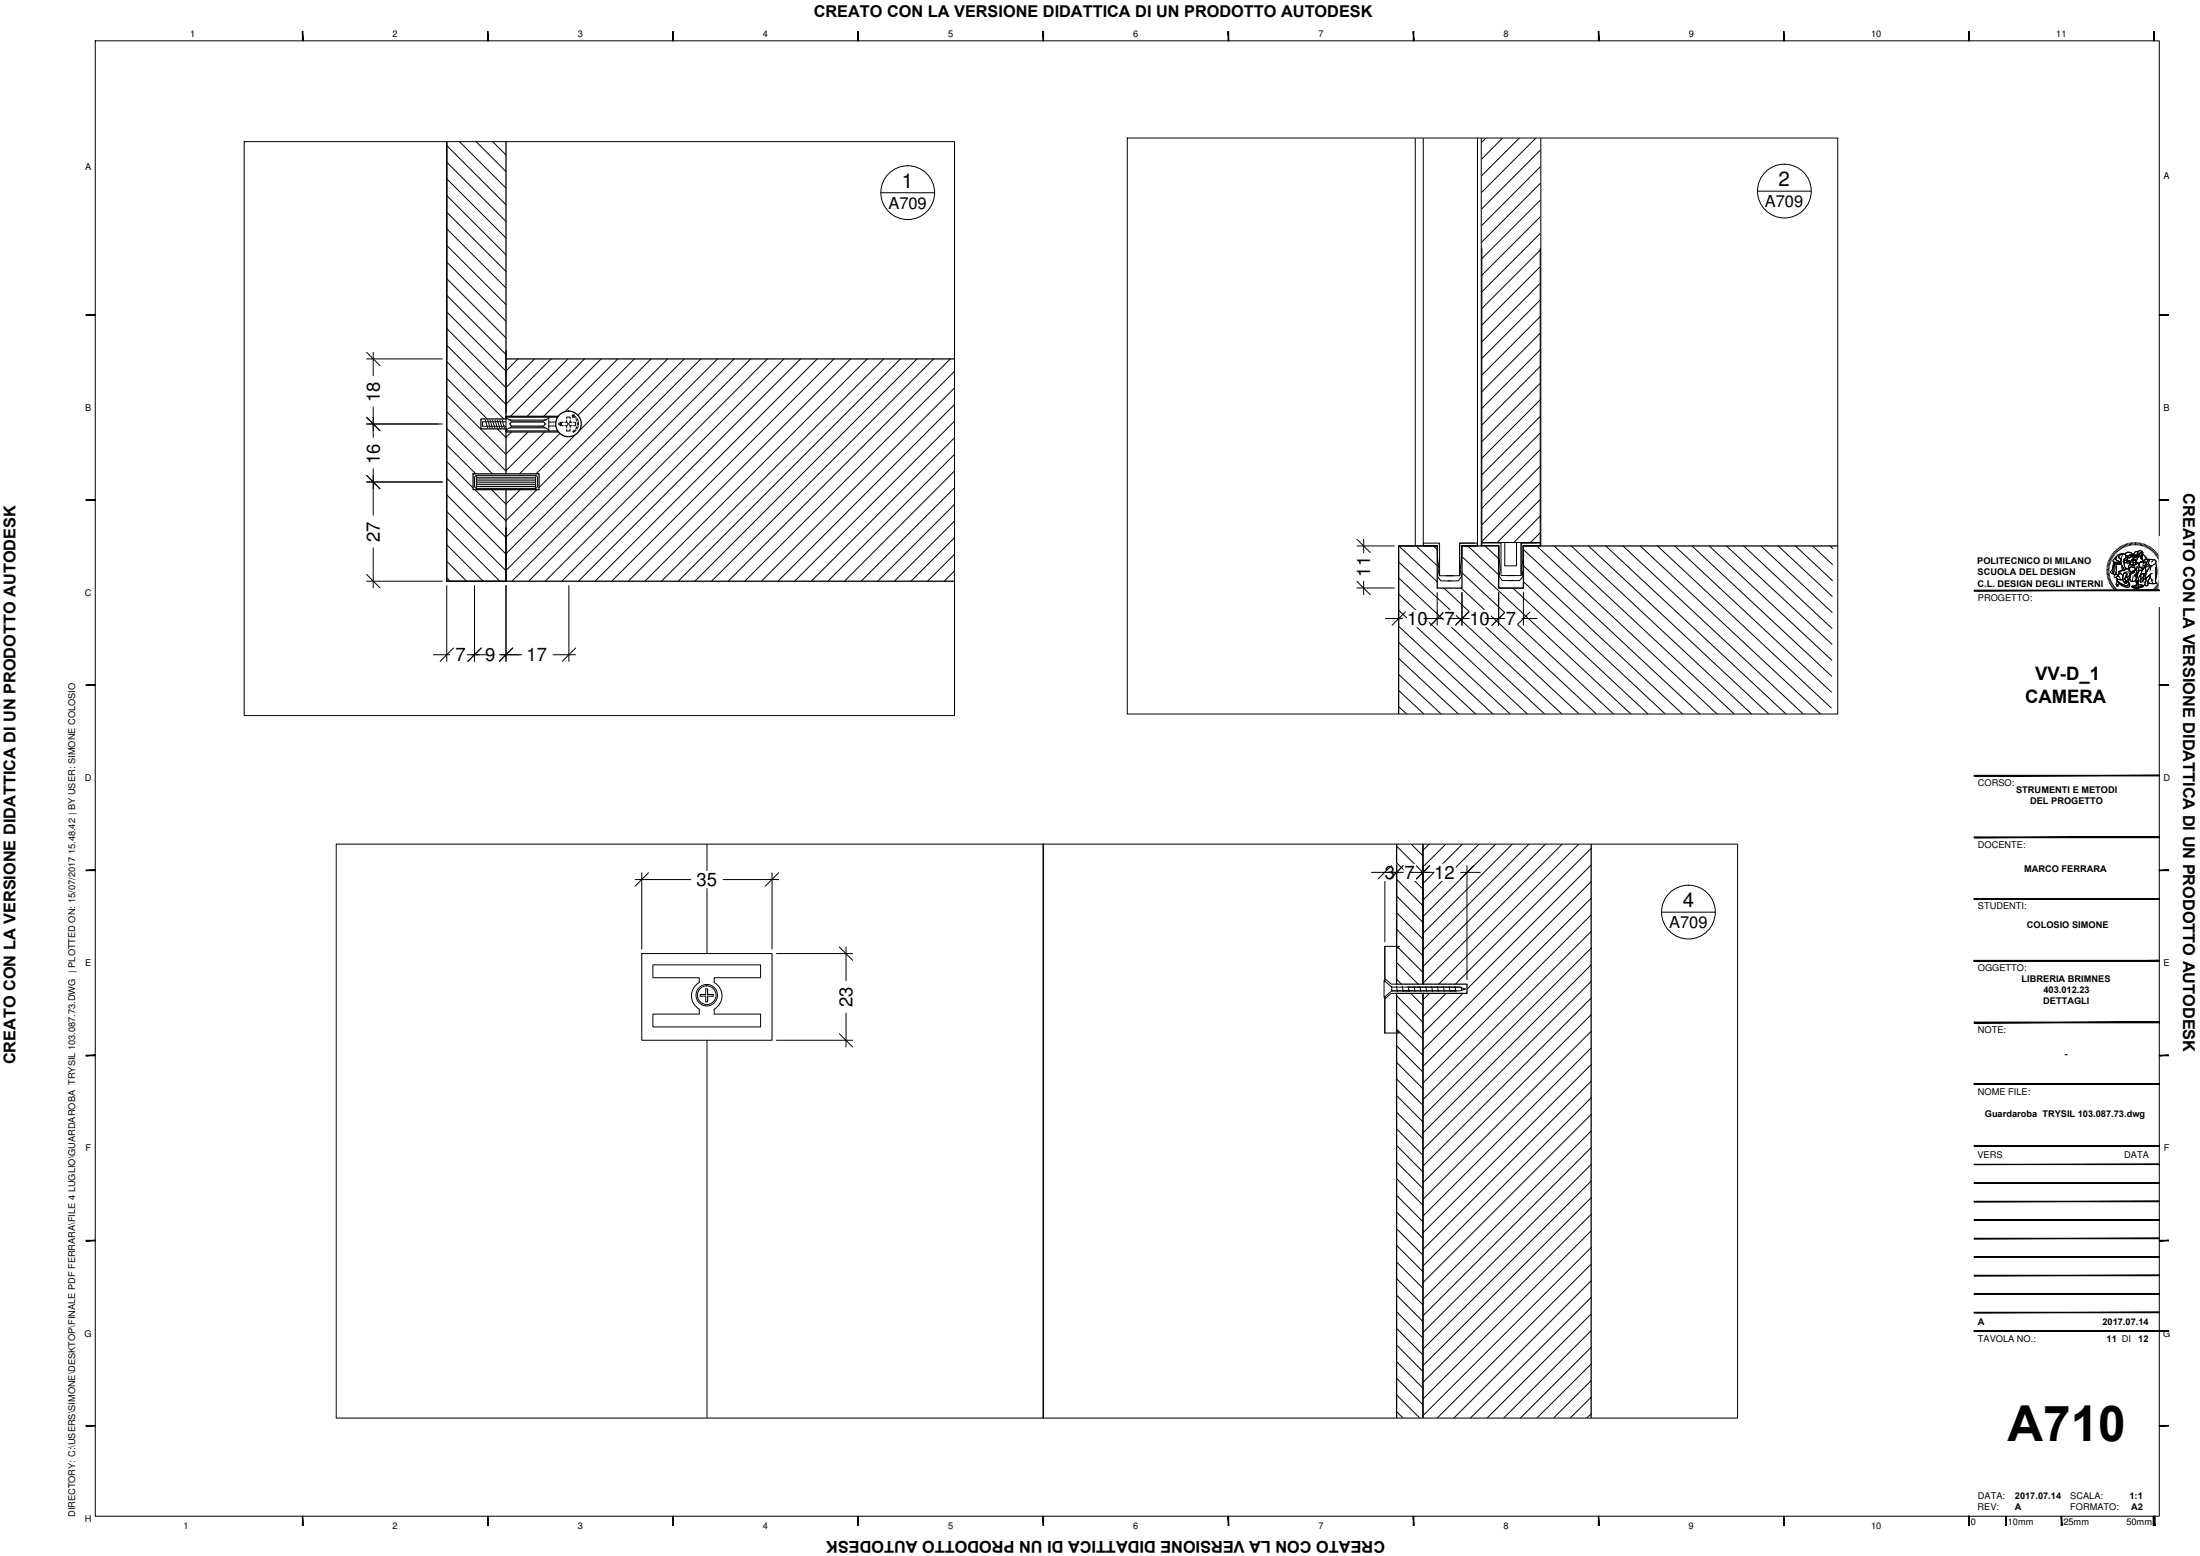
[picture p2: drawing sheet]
<svg xmlns="http://www.w3.org/2000/svg" width="594mm" height="420mm" viewBox="0 0 594 420" stroke-linecap="round" stroke-linejoin="round" font-family="sans-serif">
<g fill="none" stroke="#000" stroke-width=".27">
<path d="M25.7 11h557.4v398.4h-557.4zM81.6 8.5h.2v2.5zM81.6 8.5l.2 2.5h-.2zM131.6 8.5h.2v2.5zM131.6 8.5l.2 2.5h-.2zM181.6 8.5h.2v2.5zM181.6 8.5l.2 2.5h-.2zM231.6 8.5h.2v2.5zM231.6 8.5l.2 2.5h-.2zM281.6 8.5h.2v2.5zM281.6 8.5l.2 2.5h-.2zM331.6 8.5h.2v2.5z"/>
<path d="M331.6 8.5l.2 2.5h-.2zM381.6 8.5h.2v2.5zM381.6 8.5l.2 2.5h-.2zM431.6 8.5h.2v2.5zM431.6 8.5l.2 2.5h-.2zM481.6 8.5h.2v2.5zM481.6 8.5l.2 2.5h-.2zM531.6 8.5h.2v2.5zM531.6 8.5l.2 2.5h-.2zM581.6 8.5h.2v2.5zM581.6 8.5l.2 2.5h-.2zM120.6 38.3v118.6"/>
<path d="M120.6 39.3l16 16M124.1 38.3l12.5 12.5M128.6 38.3l8 8M133.1 38.3l3.5 3.5M382.2 37.3v110.1h5.9h-3.8v-110.1M399 37.3v110.1h-4.2M400 37.3v110.1M401.2 37.3l-1 1.1M405.7 37.3l-5.5 5.6M410.2 37.3l-10 10.1M414.7 37.3l-14.5 14.6M416.1 37.3v110.1h-4.7v11.4h-6.7v-11.4"/>
<path d="M120.6 57.3l16 16M120.6 52.8l16 16M120.6 48.3l16 16M120.6 43.8l16 16M415.9 40.6l-15.7 15.8M415.9 45.1l-15.7 15.7M415.9 49.5l-15.7 15.8M415.9 54.1l-15.7 15.7M415.9 58.6l-15.7 15.7M120.6 79.7l16 16M120.6 75.2l16 16M120.6 70.8l16 16"/>
<path d="M120.6 66.3l16 16M120.6 61.8l16 16M400.2 67.1v79.4h7.5M415.9 67.1v79.4h-7.6M415.9 63l-15.7 15.8M415.9 67.5l-15.7 15.8M415.9 72l-15.7 15.8M415.9 76.5l-15.7 15.8M23.2 85.1l2.5-.2v.2zM23.2 84.9h2.5l-2.5 .2zM120.6 97.7l15.4 15.4M120.6 93.2l16 16 12.2-12.3"/>
<path d="M120.6 88.7l16 16M120.6 84.2l16 16M139.9 96.9l-3.3 3.3M144.3 96.9l-7.7 7.8M153.4 96.9l-15.5 15.5M157.8 96.9l-15.4 15.5M162.3 96.9l-15.5 15.5M166.8 96.9l-14.2 14.3M171.3 96.9l-15.3 15.3M175.8 96.9l-19.4 19.4M180.3 96.9l-34.7 34.7M184.8 96.9l-48.2 48.1"/>
<path d="M189.3 96.9l-52.7 52.6M193.7 96.9l-57.1 57.2M198.2 96.9l-60 60M202.7 96.9l-60 60M207.2 96.9l-60 60M211.7 96.9l-60 60M216.2 96.9l-60 60M220.7 96.9l-60 60M225.2 96.9l-60 60M229.7 96.9l-60 60M234.2 96.9l-60.1 60M238.7 96.9l-60.1 60"/>
<path d="M243.1 96.9l-60 60M247.6 96.9l-60 60M252.1 96.9l-60 60M256.6 96.9l-60 60M415.9 81l-15.7 15.8M415.9 85.5l-15.7 15.8M415.9 90l-15.7 15.8M415.9 94.5l-15.7 15.8M415.9 98.9l-15.7 15.8M583.1 85.1l2.5-.2v.2zM583.1 84.9h2.5l-2.5 .2zM120.6 115.7l12.4 12.2"/>
<path d="M120.6 111.2l16 16M120.6 106.7l16 16M120.6 102.2l11 10.9M131 113.4l.7 2.1M131.7 113.4l.6 2.1M132.4 113.4l.6 2.1M133 113.4l.6 2.1M133.7 113.4l.6 2.1M134.3 115.8l2.3 2.4 1.5-1.6M134.3 113.4l.6 2.1M135 113.4l.6 2.1M135.6 113.4l.6 2.1"/>
<path d="M136.6 113.1v3.2h14M136.6 113.9h-6.3v1.2h6.3M136.6 112.7h14M136.7 112.6l.4 .6 .6 .2M137.7 114.5h.1M137.7 114.5l.1 .2 .4 .3M137.7 113.4h.1M137.7 113.4h9.4M137.8 113.4l.4 .3M138.2 114l8.4-.1 .5 .3 .1 .3M138.2 115h8.4M138.2 113.7h8.4"/>
<path d="M138.2 115.3h8.4M138.2 113.9l-.4 .3-.1 .3M138.2 115.2l-.4 .3M142.6 116.6l-6 6M146.6 115.2l.5 .3M147.1 116.6l-10.5 10.5M147.1 113.4l-.5 .3M147.1 115.5l-9.4 .1-.6 .2-.4 .5M147.1 114.5h.1M147.1 113.4h.1M147.1 113.5l.7-.3 .4-.5v3.6l-.4-.5-.7-.3M147.2 114.5l-.3 .4-.3 .1"/>
<path d="M148.2 115h1.9M148.2 114h1.9M150.8 114.5l.6-.5v1zM151.2 117l-10.9 10.9M152.1 114h-.5v1h.5M152.5 114h.5M152.5 115h.5M153 115.9v.5h1v-.5M153 113.1v-.5h1v.5M153 113.5v.5M153 115v.5M153 114l.4 .4"/>
<path d="M153.4 114.6l-.4 .4M153.6 114.6l.4 .4M154 113.5v.5M154 115v.5M154 114h.5M154 115h.5M154 114l-.4 .4M154.5 112.1l.6-.1-.4 .7zM154.8 112.5l.4 .3M154.9 114h.5v1h-.5M155 112.2l.6 .5M155.2 116.1l-.5 .4 .2 .2"/>
<path d="M155.3 117.4l-10.5 10.5M155.5 113.1l.3 .7M155.6 116.1l-.7 .6M155.8 115.2l-.4 .7M155.8 113l.4 .7M155.9 114.1v.8M156.1 115.2l-.3 .6M156.2 114.1v.7M257.7 100.3l-56.6 56.6M257.7 104.8l-52.1 52.1M257.7 109.3l-47.6 47.6M257.7 113.8l-43.1 43.1"/>
<path d="M257.7 118.3l-38.6 38.6M415.9 103.5l-15.7 15.7M415.9 108l-15.7 15.7M415.9 112.5l-15.7 15.7M415.9 116.9l-15.7 15.8M23.2 135.1l2.5-.2v.2zM23.2 134.9h2.5l-2.5 .2zM120.6 138.1l16 16M120.6 133.6l16 16M120.6 129.1l16 16M120.6 124.6l7.1 7.2M120.6 120.2l7.9 7.7"/>
<path d="M128.3 132.2l8.3 8.4M128.6 128.4v3.5M128.6 128.9h16M128.6 129.3h16M128.6 129.9h16M128.6 130.4h16M128.6 130.9h16M128.6 131.4h16M132.7 132.2l3.9 4M140.5 132.2l-3.9 3.9M144.6 128.4l.5 .5v2.5l-.5 .5M144.6 128.4h-16l-.5 .5v2.5l.5 .5h16"/>
<path d="M144.6 128.4v3.5M145 132.2l-8.4 8.4M257.7 122.7l-34.2 34.2M257.7 127.2l-29.7 29.7M257.7 131.8l-25.2 25.1M257.7 136.2l-20.7 20.7M415.9 121.4l-15.7 15.8M415.9 125.9l-15.7 15.8M415.9 130.4l-15.7 15.8M415.9 134.9l-11.6 11.6M415.9 139.4l-7.1 7.1M583.1 135.1l2.5-.2v.2z"/>
<path d="M583.1 134.9h2.5l-2.5 .2zM120.6 156.1l.9 .8M120.6 151.6l5.4 5.3M120.6 147.1l9.9 9.8M120.6 142.6l14.4 14.3M136.6 142.5v14.4M257.7 140.7l-16.2 16.2M257.7 145.2l-11.7 11.7M257.7 149.7l-7.2 7.2M257.7 154.2l-2.7 2.7M377.7 156.1l39.4 36.7M377.7 151.7l44 41.1"/>
<path d="M377.7 147.4l10.4 9.7M382.4 147.4l5.7 5.4M387 147.4l1.1 1M389.9 158.8l36.5 34M392.5 155.5h-3.8v-8.8h-4.3v.7h3.8v3.2l.4 3.2-.4 1.9 .9 1.2h2.7M394.6 158.8l36.4 34M394.7 150.6v-3.2h4.2v-.7h-4.7v8.8M394.8 154.7l40.9 38.1M394.8 150.3l45.5 42.5M396.4 147.4l8.3 7.8M398.2 146.7h-4v8.8h-3.8M398.2 147.4h-3.5v3.2l-.4 3.2 .4 1.9-.9 1.2h-2.7"/>
<path d="M401 147.4l3.7 3.4M406.3 146.5h3.2v6.3h-3.2zM408.5 158.8l36.5 34M409.1 155.4h-3.8v-8.8h-5.1v.7h4.6v3.2l.4 3.2-.4 1.9 .9 1.2h2.7M411.3 150.5v-3.2h4.6v-.7h-5.2v8.8M411.4 157.1l38.3 35.7M411.4 152.8l42.9 40M411.4 148.4l47.6 44.4M414.8 146.6h-4.1v8.8h-3.7M414.8 147.3h-3.5v3.2l-.4 3.2 .4 1.9-1 1.2h-2.6M415 147.4l48.6 45.4M415.9 143.9l-2.6 2.6"/>
<path d="M419.6 147.4l48.7 45.4M424.3 147.4l48.6 45.4M429 147.4l48.6 45.4M433.6 147.4l48.6 45.4M438.3 147.4l48.6 45.4M442.9 147.4l48.7 45.4M447.6 147.4l46.9 43.8M452.2 147.4l42.4 39.5M456.9 147.4l37.7 35.2M461.5 147.4l33.2 30.9M466.2 147.4l28.5 26.6M470.9 147.4l23.8 22.3"/>
<path d="M475.5 147.4l19.2 18M480.2 147.4l14.6 13.7M484.8 147.4l10 9.4M489.5 147.4l5.4 5.1M494.1 147.4l.8 .7M568.9 153.8h.6M568.9 154.1h.6M568.9 153.4l.7 .1M568.9 153l.7 .1M569 152.7l.7 .1M569.1 152.3l.7 .2M569.2 152l.6 .2"/>
<path d="M569.3 151.7l.6 .2M569.4 151.3l.6 .3M569.5 151l.7 .3M569.5 154.4l-.6 .1M569.6 154.8h-.7M569.6 155.1l-.7 .1M569.7 155.4l-.7 .1M569.7 150.7l.6 .3M569.8 155.7l-.7 .2M569.8 156.1l-.6 .1M569.9 150.3l.6 .4M569.9 156.4l-.7 .2"/>
<path d="M570 156.6l-.6 .3M570 150l.6 .4M570.1 156.9l-.6 .3M570.3 149.7l.5 .4M570.3 157.2l-.6 .4M570.4 157.5l-.6 .4M570.5 149.5l.5 .4M570.6 157.8l-.6 .4M570.7 149.2l.5 .4M570.8 151.7l1.3 .3 .6-.3 .1 .6-1.9-.1zM570.8 151.7v.5M570.8 158.1l-.6 .4"/>
<path d="M570.9 152.2l-.4 2.1-.3 .5 .4 .2M570.9 148.9l.5 .5M571 158.3l-.6 .5M571 150.8l.4-.3v.3a1.57 1.57 0 0 0 1.2 .9l-.5 .3-1.3-.3-.2-.3zM571.2 152.3h.5l-.3 .7v2a.53 .53 0 0 1-.8-.3l.2-.7a1.87 1.87 0 0 1 .4-1.7zM571.2 152.3h-.1a1.58 1.58 0 0 0-.2 1.6l-.3 1.1 .7 .1M571.2 148.7l.5 .5M571.2 158.6l-.6 .5M571.4 150.5h-.1a1.03 1.03 0 0 0-.5 1.2l1.3 .3 .6-.3M571.4 158.8l-.5 .5M571.4 155.9a1.2 1.2 0 0 0 1.8 .5M571.4 148.4l.5 .5"/>
<path d="M571.5 150.2l.5-.5 1.4-.1-.8 .1-.5 .6 .1 .3 .6 .3-.1 .8-.4-.1a.86 .86 0 0 1-.9-1.1zM571.6 156.2l.7 .3 .9-.1 .4 1 .3-.2 .1 .3-.1-.5 .4 .4-.2-.5 .4 .3-.2-.3a.65 .65 0 0 1-.5-.5 .65 .65 0 0 1 .2-.7l.4 .1 .2 .7a.94 .94 0 0 1 .1 1.4 .94 .94 0 0 1-1.4 0l-1.6-1zM571.6 156.2l.1 .7-.3 1 .3 .4 .3-.2-.2-.1 .1-.2 .6-.1a2.55 2.55 0 0 0 2.4 .8l.2-.3-.2-.7M571.6 159.1l-.5 .5M571.7 152.3h1.1l.6 1.2-.1 .4-1.1 .5 .1 .5a.46 .46 0 0 1-.5 .3 .46 .46 0 0 1-.4-.5v-1.7zM571.7 152.4l-.3 .6 .1 2.1M571.7 148.2l.4 .5M571.7 156.9l1.6 1a1.01 1.01 0 0 0 1.6-.4l.2 .7a1.68 1.68 0 0 1-2.4-.3l-.5-.3-.4 .3 .2 .2-.1 .2h-.2l-.3-.4zM571.7 156.9l.9 .7 1.7 .7M571.8 159.3l-.4 .5M571.9 155.3a.59 .59 0 0 0-.7-.1 .59 .59 0 0 0-.3 .6l.3 .2 .9-.4 .5 .6M572 148l.4 .5"/>
<path d="M572.1 159.5l-.4 .5M572.1 155l.4-.3 .8 .7-.1 1a1.28 1.28 0 0 1-1.8-.5l.7-.3-.1-.3zM572.2 154.4l1.1-.5 .3 .2a.61 .61 0 0 1 .9-.5 1.15 1.15 0 0 1 .9 1.2 1.15 1.15 0 0 1-1 1l-.4-.1 .4-.5-.2-.4-.6-.1-.3 .7-.8-.7-.2 .2zM572.3 147.8l.4 .6M572.3 159.7l-.3 .6M572.4 149.9a.95 .95 0 0 1 1-.4 .95 .95 0 0 1 .7 .9l-.8 1.2 .4 1.3 .2 .4 .4 .3a.56 .56 0 0 0-.7 .5l-.3-.2 .1-.4-.6-1.2v-1.4l-.4-.1-.3-.4zM572.5 154.7l.8 .7M572.5 154.7l-.5 .6 .1 .3M572.6 147.6l.3 .5M572.6 159.9l-.4 .6M572.8 152.3l-2-.1-.2 .3a2.43 2.43 0 0 1-.7 2l.3 .3M572.9 152.6l.2 1.4"/>
<path d="M572.9 147.4l.3 .6M573.1 149.9v.1a2.83 2.83 0 0 0-.1 2.8l.3 .7v.4l.3 .2a.6 .6 0 0 1 .7-.5l-.4-.3-.2-.4-.4-1.3 .3-.6a.78 .78 0 0 0 .5-1 .78 .78 0 0 0-1-.5 1.69 1.69 0 0 0-1.8 1.5l.3 .3 1 .4M573.2 147.3l.3 .5M573.3 153.9l-1.1 .5-.1 .3 .2 .2M573.4 149.6l-.8 .1-.5 .6 .1 .3 .5 .3M573.5 147.1l.3 .6M573.6 154.7l.8 .3v.2l-.4 .6a.62 .62 0 0 0-.2 .6 .62 .62 0 0 0 .5 .5l.2 .3-.4-.3 .2 .5-.4-.4 .2 .5-.2-.3-.3 .1a2.24 2.24 0 0 1 0-2.6zM573.6 154.7l.8 .3v.2l-.4 .6a.62 .62 0 0 0-.2 .6 .62 .62 0 0 0 .5 .5l.2 .3-.4-.3 .2 .5-.4-.4 .2 .5-.2-.3-.3 .1a2.33 2.33 0 0 1-.2-2.3zM573.7 151.4l.7-.3 .3 .3h-.3l-.1 .5 .2 .1-.6-.1zM573.7 151.4l.2 .5 .6 .1M573.8 149.7a1.15 1.15 0 0 1 1.1-.6 1.15 1.15 0 0 1 .9 .8l-.5-.2-.6 .4-.6-.1M573.9 147l.2 .6"/>
<path d="M574 150.6l.6-.1-.1 .6-1.2 .5zM574 149.3a1.22 1.22 0 0 1 1.8 .6l-.5-.2a.84 .84 0 0 1-1.5 0zM574.1 150a.78 .78 0 0 0 1.2-.3l.3 .2-.2 .5-.4 .3-.4-.2-.6 .1zM574.2 146.8l.2 .7M574.3 153.6a1.16 1.16 0 0 1 .7 1.9M574.4 151.4l.9 .1-.6 .6-.4-.2zM574.4 155.8l.2 .7a.91 .91 0 0 1 .3 1 .91 .91 0 0 1-.9 .6h-.1M574.4 151.1l.3 .3M574.5 150.9l-.1 .2-1 .5M574.5 154.4l-.7 .2M574.5 146.7l.2 .7M574.6 150.6l-.4 .5"/>
<path d="M574.7 154.1l.8 .4M574.8 151.4h-.4l-.1 .5 .6 .1 .1-.4 .3-.1h-.7M574.8 154.5l.3 .6-.1 .4-.6 .3-.3-.1M574.9 153.8v-.2a.95 .95 0 0 1 1-.5 .95 .95 0 0 1 .8 .9l-.3-.1-1.1 .5 .3 .3a.69 .69 0 0 0 .9-.7h.2a.77 .77 0 0 0-.7-.9h-.6l-.5 .7-.2-.1 .3-1.1 .2-.2 .2 .1h1.2l.4-.3v-.3l.6 .1-.1 .5 .2 .5-.2 .6a.76 .76 0 0 1-.6 1.2l-.2 .6h-.3l.5 .2-.1 .4 .3-.3-.3 1.2h-.3a.96 .96 0 0 1-1 0 .96 .96 0 0 1-.5-.8l.2-.3 .2-1.1M574.9 153.5a1.12 1.12 0 0 1 1.9 .4l-1.5 .6zM574.9 146.7l.1 .6M574.9 156.4l.8 .6M575.1 150.5l.1 .1M575.2 150l.2 .2M575.2 155.8l.1 .9M575.2 152.4a1.2 1.2 0 0 0-.5 1.3M575.3 146.6v.7"/>
<path d="M575.3 150.1l-.1 .1M575.3 154.4l1.1-.5a.6 .6 0 0 1-.3 .7 .6 .6 0 0 1-.8-.2zM575.3 155.2l-.2 .9-.4 .5M575.6 150.3l.8-.2 .2 .3-.4 .2zM575.6 149.9l-.2 .5-.4 .3-.4-.2-.6 .1M575.6 146.5l.1 .7M575.7 158.3l2-.5 1.2 .3-2.1 .6zM575.7 158.3l1.1 .4v.2l-1.1-.3zM575.8 151a.97 .97 0 0 1 1.1 1.3l-.3-.3a.53 .53 0 0 0 0-.8 .53 .53 0 0 0-.8 .1l.3 1-.2 .3-.5-.1-.2-.3zM575.9 146.5l.1 .7M576 151a.76 .76 0 0 1 .8 .8 .76 .76 0 0 1-.8 .7l-.2-1.2zM576 155.5l-.3 1.5 1.1-.1"/>
<path d="M576 150.1l.3-.4 .3 .2 .3 .2v.2l-.3 .1M576 154.6h.1M576.1 149.8l.2-.1 .3 .2 .3 .4-.3 .1-.2-.3h-.4zM576.1 154.2l.2 .1M576.1 154.5h.1M576.2 154.3h-.1M576.2 151.3h.1M576.3 151.2l-.2 .2M576.3 146.5v.7M576.4 155.4h.3a.65 .65 0 0 1 .6-.7l-.4 1.2v-.3zM576.4 150.2l-.8 .1 .6 .3 .4-.2-.2-.3v.2M576.4 152.6v.7"/>
<path d="M576.5 154a.57 .57 0 0 1-.4 .6 .57 .57 0 0 1-.6-.2M576.5 151.1l.2 .3-.1 .1M576.6 151.3l-.5-.3-.3 .3 .3 1a.46 .46 0 0 1-.7 .2 .46 .46 0 0 1 0-.7 .83 .83 0 0 1 .9-.9 .83 .83 0 0 1 .7 1l-.1 .4-.2-.3M576.7 146.5v.7M576.7 151.4l.1 .5h-.8M576.7 152.3l-.7 .3M576.7 151.6l-.1 .1M576.8 158.7l2.1-.6v.3l-2.1 .6zM576.8 158.7v.2M576.9 155.2l-.1 .8 .3-.3M576.9 150.3h.1l.2 .3-.3 .9M576.9 154.8h.1"/>
<path d="M576.9 149.9l.2 .4M577 151.9l-.1-.5 .2-.5-.1-.6h-.1v-.2l-.5-.4a.64 .64 0 0 1 .2-.7 .64 .64 0 0 1 .7 0l-.2 .7 .1 .8 .3-.5 .2 .3 .5-.1v.7l.1-.2 .4 .7-1.1 .7M577 146.5v.7M577.1 155.2l-.2 .2M577.1 152.9l-.2 1.3M577.1 152.1l.4 .2M577.1 156.9l.2-.1 .2 1.2-.3-.7-.3 .7zM577.2 154l-.4 .5 .1 .3M577.3 154.7a.65 .65 0 0 0-.6 .7h-.3l.5 .2M577.3 152.9l-.4 .9M577.4 146.5l-.1 .7M577.4 148.9a.99 .99 0 0 0-1.1 .8"/>
<path d="M577.5 150l.2 .3 .5-.1M577.5 148.8a.76 .76 0 0 1 .9 .1 .76 .76 0 0 1 .2 .9l-.2 .8-.2 .3v-.8l.3-.4-.2-.5a.96 .96 0 0 0-.9 1.2l-.1 .1a1.33 1.33 0 0 1 .2-1.7zM577.5 148.8a.83 .83 0 0 1 1.1 .2 .83 .83 0 0 1-.1 1.1l-.1 .5-.2 .3v-.8l.3-.4-.2-.5a.96 .96 0 0 0-.9 1.2l-.1 .1a1.33 1.33 0 0 1 .2-1.7zM577.6 152.1a1.52 1.52 0 0 1 2.1 0 1.66 1.66 0 0 1-1.4 1.5l-.7-.8zM577.7 149.4l.6-.2 .2 .5-.3 .5-.5 .1-.2-.2zM577.7 154l.8-.1-1.1 2.2 .1 .7-.4 .1-.2 .6-.2-.9zM577.7 149.7h.2M577.7 154.1l-1 2.5 .2 .9-.1 .9 .4-1.1 .3 .9-.2-1.3h-.2l-.2 .6M577.7 146.6l-.1 .7M577.7 153l-.2 .6 .1 .4 1.1-.2 .3-.5M577.7 149.7v.1M577.7 150.1l.1 .1"/>
<path d="M577.8 150l.1 .1M578.1 149.9h.2M578.1 146.7l-.1 .6M578.1 155l.8-.1-.1 .8a1.03 1.03 0 0 0-.2 1.3h-.7l.2-2M578.2 155l.7-.1-.1 .8a1.03 1.03 0 0 0-.2 1.3h-.7zM578.2 149.9v.1M578.3 150.7l.4 .7M578.4 153.2h.1M578.4 146.7l-.1 .7M578.5 151.5l.8-.4 1-.1-.6 1-1.3-.4zM578.5 153.9l-1.1 2.2v.9M578.6 153.1l-.3 .1"/>
<path d="M578.6 149.7l.5 .4 .7 .9-.9 .3a.73 .73 0 0 1-.3-1.3zM578.6 149.7l.5 .4 .4 .6M578.6 153.4v.1M578.8 146.8l-.2 .7M578.9 158.1v.3l-2.1 .6-1.1-.4v-.3l1.1 .4 2.1-.6a5.6 5.6 0 0 0-3.2 .2M579.1 146.9l-.2 .6M579.1 153h.3v1.8l-1.3 .2a2.2 2.2 0 0 1 .9-1.7zM579.2 152.8l-.1 .3M579.2 151.8l.5 .4M579.2 150.6l.6 .4M579.3 154.9h-.4M579.3 156.2v.3l.2 .1"/>
<path d="M579.4 153v.8a2.75 2.75 0 0 1-.5 2.1v.8l.4 .8M579.4 147l-.2 .7M579.6 156l1.2-1-.9 2.1 .2 .8-.3 .3-.6-.1zM579.7 152a1.04 1.04 0 0 1 .6-.9 1.04 1.04 0 0 1 1 .1l.8 .1 .1 .4-.1 .3a1.35 1.35 0 0 1-2.4 .3v-.1M579.7 152.2l-.3 .6a.97 .97 0 0 1-1.1 .7l-.1-.1a.83 .83 0 0 1-.5-1.1 .83 .83 0 0 1 1.2-.4l-.3 .9a.63 .63 0 0 0 .6-.7 .63 .63 0 0 0-.9-.4l-.7 .4v.4M579.7 153.8v.5M579.8 147.2l-.3 .6M580.1 147.4l-.3 .6M580.2 152.9l-.9 .1M580.2 157.2l.6 .4M580.4 151l-1.1 .1-.9 .5M580.4 147.5l-.3 .6"/>
<path d="M580.5 151.2l.4-.1 .5 .1a.55 .55 0 0 1 .6 .1 .55 .55 0 0 1 .2 .5l-.1 .2a8.5 8.5 0 0 1 0 4.9l.3 .6h-2.5l.9-2.5-1.6 1.4a6.3 6.3 0 0 1 1.4-3.5l.5-.1-.5-.2-.4-.5zM580.6 156l.8 .8M580.6 159.8l.4 .6M580.6 152.9a6.3 6.3 0 0 0-1.4 3.5l1.6-1.4 .4-.1M580.7 151.1l-.5 1 .4 .5 .5 .2M580.7 147.7l-.4 .6M580.8 155l-.1 .7-.8 1.4 .2 .8a.49 .49 0 0 1-.5 .3 .49 .49 0 0 1-.4-.4l.5-1.8M580.8 159.7l.4 .5M580.8 153l-.2 1M581 156.4l.3 1 .3 .2M581 147.9l-.4 .6M581.1 159.4l.4 .6"/>
<path d="M581.3 151.5l-.3 .3M581.3 148.1l-.4 .5M581.3 159.2l.5 .5M581.6 148.4l-.5 .5M581.6 159l.4 .4M581.8 158.8l.5 .4M581.8 148.6l-.5 .5M582 158.5l.5 .4M582 153.1l.1 3.3M582.1 152l.3 1.6v1.7l-.3 1.1v.8l.3 .3h-2.5M582.1 148.9l-.5 .4M582.2 158.3l.5 .3"/>
<path d="M582.3 149.1l-.5 .5M582.4 158l.5 .3M582.5 149.4l-.5 .4M582.5 157.7l.6 .3M582.7 157.4l.6 .3M582.7 149.7l-.5 .4M582.8 157.1l.7 .3M583 150l-.6 .3M583 156.8l.6 .3M583.1 156.5l.6 .2M583.1 150.3l-.5 .3M583.2 156.2l.6 .2"/>
<path d="M583.3 155.9l.6 .2M583.3 150.6l-.6 .3M583.3 155.6l.7 .1M583.4 155.3l.7 .1M583.5 150.9l-.6 .3M583.5 155h.6M583.5 154.4h.7M583.5 154h.7M583.5 154.6l.7 .1M583.6 151.2l-.6 .3M583.8 151.6l-.7 .2M583.8 151.9l-.6 .2"/>
<path d="M584 152.2l-.7 .2M584 152.6l-.6 .2M584.1 153h-.7M584.1 153.3l-.6 .1M584.2 153.7h-.7M377.7 177.8l16.1 15M377.7 173.5l20.7 19.3M377.7 169.1l25.4 23.7M377.7 164.8l30 28M377.7 160.4l34.7 32.4M572.9 160.1l-.4 .6M573.2 160.2l-.4 .6"/>
<path d="M573.5 160.4l-.3 .6M573.8 160.5l-.3 .7M574.1 160.7l-.3 .6M574.4 160.8l-.2 .6M574.7 160.9l-.2 .6M575 161l-.2 .6M575.3 161l-.1 .7M575.6 161.1v.6M575.9 161.1v.7M576.3 161.1v.7M576.6 161.1v.7M576.9 161.1v.7"/>
<path d="M577.2 161.1l.1 .7M577.6 161.1l.1 .6M577.9 161l.1 .6M578.2 160.9l.2 .7M578.5 160.8l.2 .7M578.9 160.7l.2 .7M579.1 160.6l.3 .7M579.4 160.5l.3 .6M579.7 160.3l.3 .6M580 160.2l.4 .6M580.3 160l.4 .6M23.2 185.1l2.5-.2v.2z"/>
<path d="M23.2 184.9h2.5l-2.5 .2zM377.7 190.8l2.1 2M377.7 186.5l6.8 6.3M377.7 182.1l11.4 10.7M583.1 185.1l2.5-.2v.2zM583.1 184.9h2.5l-2.5 .2zM23.2 235.1l2.5-.2v.2zM23.2 234.9h2.5l-2.5 .2zM190.9 228v29.5M377.1 237.5l7.1 7.1M377.1 233l7.1 7.1M377.1 228.5l7.1 7.1"/>
<path d="M381.1 228l3.1 3.1M385.9 228l-1.7 1.6M390.4 228l-6.2 6.1M394.9 228l-10.7 10.6M399.4 228l-15.2 15.1M403.8 228l-19.6 19.5M408.3 228l-24.1 24M412.8 228l-28.6 28.5M417.3 228l-33.1 33M421.8 228l-37.6 37.5M426.3 228l-37.8 37.7M429.7 229.1l-36.7 36.6"/>
<path d="M429.7 233.6l-33.6 33.5M429.7 238.1l-45.5 45.4M583.1 235.1l2.5-.2v.2zM583.1 234.9h2.5l-2.5 .2zM173.3 257.5h35.2v23.4h-35.2zM377.1 256.2l.8-.7h-3.9v9.4M377.1 259.9l5.8 5.8M377.1 255.4l.1 .1M377.1 250.9l7.1 7.2M377.1 246.4l7.1 7.2M377.1 241.9l7.1 7.2M377.5 255.8l6.7 6.8"/>
<path d="M429.7 242.5l-45.5 45.5M429.7 247l-45.5 45.5M429.7 251.5l-45.5 45.4M429.7 256l-45.5 45.4M188.8 265.3v-1.3h-12.5v-3.5h29.1v3.5h-12.5v1.3M188.8 265.3a4.1 4.1 0 0 0 0 7.2v1.3h-12.5v3.5h29.1v-3.5h-12.5v-1.3a4.1 4.1 0 0 0-.1-7.2M189.1 268.5h1.5M190.6 268.5v-1.5h.5v1.5h1.5v.5h-1.5M190.6 268.5h-1.5v.5h1.5v1.5h.5v-1.5M191.1 267v1.5h1.5M191.1 269v1.5M373.7 264.8l2.1 1.7v1.1l-2.1 1.7z"/>
<path d="M374 269.2v9.7h3.9l-.8-.6M374 264.2l1.7 1.5h1.4M375.8 266.5h18.4M377.1 266.3l.3 1.5M377.1 268.2h-1.4l-1.7 1.5M377.1 277.9l7.1 7.1M377.1 273.4l7.1 7.1M377.1 268.9l7.1 7.1M377.1 264.4l1.3 1.3M378.7 266.3l.3 1.5M380.2 266.3l.4 1.5M380.7 267.6h1.4"/>
<path d="M380.9 268.2l3.3 3.3M381.8 266.3l.3 1.5M382.3 267.6h1.4M383.4 266.3l.3 1.5M383.9 267.6h1.4M385 266.3l.3 1.5M385.4 267.6h1.4M386 268.2l-1.8 1.8M386.6 266.3l.3 1.5M387 267.6h1.4M388.1 266.3l.3 1.5M388.6 267.6h1.4"/>
<path d="M389.7 266.3l.3 1.5M390.2 267.6h1.4M390.5 268.2l-6.3 6.3M391.3 266.3l.3 1.5M391.8 267.6h1.3M392.9 266.3l.3 1.5M393.1 266.5h1.1l1.5 .6-1.5 .5h-18.4h4.7M394.5 266.5l.2 1M395 268.2l-10.8 10.8M429.7 260.5l-45.5 45.4M429.7 265l-45.5 45.4M429.7 269.5l-45.5 45.4"/>
<path d="M429.7 274l-45.5 45.4M429.7 278.5l-45.5 45.4M23.2 285.1l2.5-.2v.2zM23.2 284.9h2.5l-2.5 .2zM190.9 280.9v102M377.1 295.8l7.1 7.2M377.1 291.4l7.1 7.1M377.1 286.9l7.1 7.1M377.1 282.4l7.1 7.1M429.7 283l-45.5 45.4M429.7 287.5l-45.5 45.4M429.7 291.9l-45.5 45.5"/>
<path d="M429.7 296.4l-45.5 45.5M583.1 285.1l2.5-.2v.2zM583.1 284.9h2.5l-2.5 .2zM377.1 318.3l7.1 7.1M377.1 313.8l7.1 7.1M377.1 309.3l7.1 7.2M377.1 304.8l7.1 7.2M377.1 300.3l7.1 7.2M429.7 300.9l-45.5 45.4M429.7 305.4l-45.5 45.4M429.7 309.9l-45.5 45.4M429.7 314.4l-45.5 45.4"/>
<path d="M429.7 318.9l-45.5 45.4M23.2 335.1l2.5-.2v.2zM23.2 334.9h2.5l-2.5 .2zM377.1 336.3l7.1 7.1M377.1 331.8l7.1 7.1M377.1 327.3l7.1 7.1M377.1 322.8l7.1 7.1M429.7 323.4l-45.5 45.4M429.7 327.9l-45.5 45.4M429.7 332.4l-45.5 45.4M429.7 336.9l-45.5 45.4M583.1 335.1l2.5-.2v.2z"/>
<path d="M583.1 334.9h2.5l-2.5 .2zM377.1 358.7l7.1 7.2M377.1 354.2l7.1 7.1M377.1 349.7l7.1 7.1M377.1 345.2l7.1 7.2M377.1 340.8l7.1 7.1M429.7 341.3l-41.6 41.6M429.7 345.8l-37.1 37.1M429.7 350.3l-32.6 32.6M429.7 354.8l-28.1 28.1M429.7 359.3l-23.6 23.6M377.1 376.7l6.3 6.2"/>
<path d="M377.1 372.2l7.1 7.1M377.1 367.7l7.1 7.1M377.1 363.2l7.1 7.1M429.7 363.8l-19.1 19.1M429.7 368.3l-14.6 14.6M429.7 372.8l-10.1 10.1M429.7 377.3l-5.7 5.6M23.2 385.1l2.5-.2v.2zM23.2 384.9h2.5l-2.5 .2zM377.1 381.2l1.8 1.7M429.7 381.8l-1.2 1.1M583.1 385.1l2.5-.2v.2z"/>
<path d="M583.1 384.9h2.5l-2.5 .2zM81.6 409.4h.2v2.5zM81.6 409.4l.2 2.5h-.2zM131.6 409.4h.2v2.5zM131.6 409.4l.2 2.5h-.2zM181.6 409.4h.2v2.5zM181.6 409.4l.2 2.5h-.2zM231.6 409.4h.2v2.5zM231.6 409.4l.2 2.5h-.2zM281.6 409.4h.2v2.5zM281.6 409.4l.2 2.5h-.2zM331.6 409.4h.2v2.5z"/>
<path d="M331.6 409.4l.2 2.5h-.2zM381.6 409.4h.2v2.5zM381.6 409.4l.2 2.5h-.2zM431.6 409.4h.2v2.5zM431.6 409.4l.2 2.5h-.2zM481.6 409.4h.2v2.5zM481.6 409.4l.2 2.5h-.2zM531.6 409.4h.2v2.5zM531.6 409.4l.2 2.5h-.2zM541.6 409.4h.2v2.5zM541.6 409.4l.2 2.5h-.2zM556.6 409.4h.2v2.5z"/>
<path d="M556.6 409.4l.2 2.5h-.2zM581.4 409.4h.5v2.5zM581.4 409.4l.5 2.5h-.5zM581.6 409.4h.2v2.5zM581.6 409.4l.2 2.5h-.2z"/>
<circle cx="190.8" cy="268.7" r="2.52"/>
<circle cx="190.8" cy="268.7" r="2.9"/>
</g>
<g fill="none" stroke="#000" stroke-width=".34">
<path d="M120.6 38.3v118.6h16v-14.4M136.6 38.3v74.8M136.6 96.9h121.1M136.6 115.8v12.1M150.8 112.4h-14.2v.7h-6.7v2.7h6.7v.8h14.2M127.7 127.9h17.9v4.3h-17.9zM136.6 132.2v24.7M120.6 156.9h137.1M377.7 147.4h10.4v11.4h6.7v-11.4h9.9v11.4h6.7v-11.4h84.8M382.2 147.4h-4.5v45.4M377.1 228v37.7h19v2.5h-19v114.7M384.2 228v37.7"/>
<path d="M429.7 228v154.9M384.2 268.2v114.7"/>
<circle cx="153.5" cy="114.5" r="3.5"/>
</g>
<g fill="#000">
<path d="M81.6 8.5l.2 2.5v-2.5zM81.6 8.5l.2 2.5h-.2z"/>
<path d="M131.6 8.5l.2 2.5v-2.5zM131.6 8.5l.2 2.5h-.2z"/>
<path d="M181.6 8.5l.2 2.5v-2.5zM181.6 8.5l.2 2.5h-.2z"/>
<path d="M231.6 8.5l.2 2.5v-2.5zM231.6 8.5l.2 2.5h-.2z"/>
<path d="M281.6 8.5l.2 2.5v-2.5zM281.6 8.5l.2 2.5h-.2z"/>
<path d="M331.6 8.5l.2 2.5v-2.5zM331.6 8.5l.2 2.5h-.2z"/>
<path d="M381.6 8.5l.2 2.5v-2.5zM381.6 8.5l.2 2.5h-.2z"/>
<path d="M431.6 8.5l.2 2.5v-2.5zM431.6 8.5l.2 2.5h-.2z"/>
<path d="M481.6 8.5l.2 2.5v-2.5zM481.6 8.5l.2 2.5h-.2z"/>
<path d="M531.6 8.5l.2 2.5v-2.5zM531.6 8.5l.2 2.5h-.2z"/>
<path d="M581.6 8.5l.2 2.5v-2.5zM581.6 8.5l.2 2.5h-.2z"/>
<path d="M23.2 85.1h2.5v-.2zM23.2 84.9h2.5l-2.5 .2z"/>
<path d="M583.1 85.1h2.5v-.2zM583.1 84.9h2.5l-2.5 .2z"/>
<path d="M23.2 135.1h2.5v-.2zM23.2 134.9h2.5l-2.5 .2z"/>
<path d="M583.1 135.1h2.5v-.2zM583.1 134.9h2.5l-2.5 .2z"/>
<path d="M23.2 185.1h2.5v-.2zM23.2 184.9h2.5l-2.5 .2z"/>
<path d="M583.1 185.1h2.5v-.2zM583.1 184.9h2.5l-2.5 .2z"/>
<path d="M23.2 235.1h2.5v-.2zM23.2 234.9h2.5l-2.5 .2z"/>
<path d="M583.1 235.1h2.5v-.2zM583.1 234.9h2.5l-2.5 .2z"/>
<path d="M23.2 285.1h2.5v-.2zM23.2 284.9h2.5l-2.5 .2z"/>
<path d="M583.1 285.1h2.5v-.2zM583.1 284.9h2.5l-2.5 .2z"/>
<path d="M23.2 335.1h2.5v-.2zM23.2 334.9h2.5l-2.5 .2z"/>
<path d="M583.1 335.1h2.5v-.2zM583.1 334.9h2.5l-2.5 .2z"/>
<path d="M23.2 385.1h2.5v-.2zM23.2 384.9h2.5l-2.5 .2z"/>
<path d="M583.1 385.1h2.5v-.2zM583.1 384.9h2.5l-2.5 .2z"/>
<path d="M81.6 409.4l.2 2.5v-2.5zM81.6 409.4l.2 2.5h-.2z"/>
<path d="M131.6 409.4l.2 2.5v-2.5zM131.6 409.4l.2 2.5h-.2z"/>
<path d="M181.6 409.4l.2 2.5v-2.5zM181.6 409.4l.2 2.5h-.2z"/>
<path d="M231.6 409.4l.2 2.5v-2.5zM231.6 409.4l.2 2.5h-.2z"/>
<path d="M281.6 409.4l.2 2.5v-2.5zM281.6 409.4l.2 2.5h-.2z"/>
<path d="M331.6 409.4l.2 2.5v-2.5zM331.6 409.4l.2 2.5h-.2z"/>
<path d="M381.6 409.4l.2 2.5v-2.5zM381.6 409.4l.2 2.5h-.2z"/>
<path d="M431.6 409.4l.2 2.5v-2.5zM431.6 409.4l.2 2.5h-.2z"/>
<path d="M481.6 409.4l.2 2.5v-2.5zM481.6 409.4l.2 2.5h-.2z"/>
<path d="M531.6 409.4v2.5h.2zM531.6 409.4h.2v2.5z"/>
<path d="M531.6 409.4l.2 2.5v-2.5zM531.6 409.4l.2 2.5h-.2z"/>
<path d="M541.6 409.4l.2 2.5v-2.5zM541.6 409.4l.2 2.5h-.2z"/>
<path d="M556.6 409.4l.2 2.5v-2.5zM556.6 409.4l.2 2.5h-.2z"/>
<path d="M581.6 409.4l.2 2.5v-2.5zM581.6 409.4l.2 2.5h-.2z"/>
<path d="M581.4 409.4l.5 2.5v-2.5zM581.4 409.4l.5 2.5h-.5z"/>
</g>
<path d="M558.1 159.4l30.7 4.4-5.7-4.4zM558.1 159.4l30.7 4.4h-30.7z" fill="#fff"/>
<path d="M558.1 159.4h25l5.7 4.4zM558.1 159.4l30.7 4.4h-30.7z" fill="none" stroke="#fff" stroke-width=".27"/>
<path d="M583.1 144.9h5.7l-5.7 14.5zM588.8 144.9l-5.7 14.5 5.7 4.4z" fill="#fff"/>
<path d="M558.1 159.4h25v-14.5h5.7v18.9h-30.7zM583.1 144.9h5.7l-5.7 14.5zM588.8 144.9v18.9l-5.7-4.4z" fill="none" stroke="#fff" stroke-width=".27"/>
<g fill="#000">
<path d="M533.1 159.5h50v-.1zM533.1 159.4h50l-50 .1z"/>
<path d="M533.1 209.5h50v-.1zM533.1 209.4h50l-50 .1z"/>
<path d="M533.1 226.2h50v-.2zM533.1 226h50l-50 .2z"/>
<path d="M533.1 242.7v.1l50-.1zM533.1 242.8l50-.1v.1z"/>
<path d="M533.1 259.3v.2l50-.2zM533.1 259.5l50-.2v.2z"/>
<path d="M533.1 259.3v.2l50-.2zM533.1 259.5l50-.2v.2z"/>
<path d="M533.1 259.3v.2l50-.2zM533.1 259.5l50-.2v.2z"/>
<path d="M533.1 259.3v.2l50-.2zM533.1 259.5l50-.2v.2z"/>
<path d="M533.1 242.8h50v-.1zM533.1 242.7h50l-50 .1z"/>
<path d="M533.1 276v.2l50-.2zM533.1 276.2l50-.2v.2z"/>
<path d="M533.1 292.7v.1l50-.1zM533.1 292.8l50-.1v.1z"/>
<path d="M533.1 292.7v.1l50-.1zM533.1 292.8l50-.1v.1z"/>
<path d="M533.1 319.4h50zM533.1 319.5l50-.1z"/>
<path d="M533.1 314.4h50zM533.1 314.5l50-.1z"/>
<path d="M533.1 309.3v.2l50-.2zM533.1 309.5l50-.2v.2z"/>
<path d="M533.1 339.4h50zM533.1 339.5l50-.1z"/>
<path d="M533.1 334.4h50zM533.1 334.5l50-.1z"/>
<path d="M533.1 329.4h50zM533.1 329.5l50-.1z"/>
<path d="M533.1 324.4h50zM533.1 324.5l50-.1z"/>
<path d="M533.1 359.3v.2l50-.2zM533.1 359.5l50-.2v.2z"/>
<path d="M533.1 359.3v.2l50-.2zM533.1 359.5l50-.2v.2z"/>
<path d="M533.1 354.3h50zM533.1 354.5l50-.2z"/>
<path d="M533.1 349.3h50zM533.1 349.5l50-.2z"/>
<path d="M533.1 344.4h50zM533.1 344.5l50-.1z"/>
<path d="M583.1 359.5h2.5v-.2zM583.1 359.3h2.5l-2.5 .2z"/>
<path d="M583.1 359.5h2.5v-.2zM583.1 359.3h2.5l-2.5 .2z"/>
</g>
<g fill="none" stroke="#000" stroke-width=".27">
<path d="M65.9 38.2h191.9v155h-191.9zM304.4 37.3h191.9v155.5h-191.9zM237.9 52h14.4M474.6 51.6h14.5M99 130.1h20.5M99 128.4l3.6 3.6M100.8 128.4v10.7M99 156.9h20.5M99 155.1l3.6 3.6M100.8 148v10.7M533.1 159.5l50-.1v.1zM533.1 159.4h50l-50 .1z"/>
<path d="M533.1 209.5l50-.1v.1zM533.1 209.4h50l-50 .1zM90.8 227.9h378.4v155h-187.5v-155v155h-190.9zM533.1 226.2l50-.2v.2zM533.1 226h50l-50 .2zM448.7 246.3h14.5M533.1 242.8l50-.1v.1zM533.1 242.7h50l-50 .1zM533.1 259.3h50l-50 .2zM533.1 259.5l50-.2v.2zM533.1 276h50l-50 .2zM533.1 276.2l50-.2v.2z"/>
<path d="M533.1 292.7h50l-50 .1zM533.1 292.8l50-.1v.1zM533.1 319.4h50zM533.1 319.5l50-.1zM533.1 314.4h50zM533.1 314.5l50-.1zM533.1 309.3h50l-50 .2zM533.1 309.5l50-.2v.2zM533.1 339.4h50zM533.1 339.5l50-.1zM533.1 334.4h50zM533.1 334.5l50-.1z"/>
<path d="M533.1 329.4h50zM533.1 329.5l50-.1zM533.1 324.4h50zM533.1 324.5l50-.1zM533.1 359.3h50l-50 .2zM533.1 359.5l50-.2v.2zM533.1 354.3h50zM533.1 354.5l50-.2zM533.1 349.3h50zM533.1 349.5l50-.2zM533.1 344.4h50zM533.1 344.5l50-.1z"/>
<path d="M583.1 359.5l2.5-.2v.2zM583.1 359.3h2.5l-2.5 .2z"/>
<circle cx="245.1" cy="52" r="7.3"/>
<circle cx="481.8" cy="51.6" r="7.3"/>
<circle cx="455.9" cy="246.3" r="7.3"/>
</g>
<path d="M98.6 140.6v5.9h4.4zM98.6 140.6h4.4v5.9z" fill="#fff"/>
<path d="M98.6 140.6l4.4 5.9h-4.4zM98.6 140.6h4.4v5.9z" fill="none" stroke="#fff" stroke-width=".27"/>
<path d="M99 114.5h20.5M99 112.7l3.6 3.6M100.8 112.7v5.4M99 130.1h20.5M99 128.4l3.6 3.6M100.8 126.5v5.5" fill="none" stroke="#000" stroke-width=".27"/>
<path d="M98.6 119.6v5.5h4.4zM98.6 119.6h4.4v5.5z" fill="#fff"/>
<path d="M98.6 119.6l4.4 5.5h-4.4zM98.6 119.6h4.4v5.5z" fill="none" stroke="#fff" stroke-width=".27"/>
<path d="M128.1 158.1v20.5M136.6 158.1v20.5M124.5 176.8h4.9M129.9 175l-3.5 3.6M135.4 176.8h4.8M138.5 175l-3.6 3.6" fill="none" stroke="#000" stroke-width=".27"/>
<path d="M130.8 174.6v4.4l3.1-4.4zM133.9 174.6v4.4h-3.1z" fill="#fff"/>
<path d="M130.8 174.6h3.1l-3.1 4.4zM133.9 174.6v4.4h-3.1z" fill="none" stroke="#fff" stroke-width=".27"/>
<path d="M99 96.9h20.5M99 95.1l3.6 3.6M100.8 95.1v6.4M99 114.5h19.3M99 112.7l3.6 3.6M100.8 109.9v6.4" fill="none" stroke="#000" stroke-width=".27"/>
<path d="M98.6 102.9v5.6h4.4zM98.6 102.9h4.4v5.6z" fill="#fff"/>
<path d="M98.6 102.9l4.4 5.6h-4.4zM98.6 102.9h4.4v5.6z" fill="none" stroke="#fff" stroke-width=".27"/>
<path d="M136.6 158.1v20.5M153.6 158.1v20.5M134.9 176.8h6M138.5 175l-3.6 3.6M149.3 176.8h6.1M155.4 175l-3.6 3.6" fill="none" stroke="#000" stroke-width=".27"/>
<path d="M142.4 174.6v4.4l5.5-4.4zM142.4 179l5.5-4.4v4.4z" fill="#fff"/>
<path d="M142.4 174.6h5.5l-5.5 4.4zM142.4 179l5.5-4.4v4.4z" fill="none" stroke="#fff" stroke-width=".27"/>
<path d="M120.6 158.1v20.5M128.1 159.3v19.3M117 176.8h4.4M122.5 175l-3.6 3.6M127.4 176.8h4.3M129.9 175l-3.5 3.6" fill="none" stroke="#000" stroke-width=".27"/>
<path d="M122.9 174.6v4.4l3-4.4zM125.9 174.6v4.4h-3z" fill="#fff"/>
<path d="M122.9 174.6h3l-3 4.4zM125.9 174.6v4.4h-3z" fill="none" stroke="#fff" stroke-width=".27"/>
<path d="M209.7 257.5h20.5M226.6 255.7l3.6 3.6M228.5 255.7v9.1M226.6 279.1l3.6 3.6M228.5 273.6v9.1M209.7 280.9h20.5" fill="none" stroke="#000" stroke-width=".27"/>
<path d="M226.3 266.2v6h4.4zM226.3 266.2h4.4v6z" fill="#fff"/>
<path d="M226.3 266.2l4.4 6h-4.4zM226.3 266.2h4.4v6z" fill="none" stroke="#fff" stroke-width=".27"/>
<path d="M171.5 237.5h15M173.3 235.7v20.6M175.1 235.7l-3.6 3.6M195.3 237.5h15M208.5 235.7v20.6M210.3 235.7l-3.6 3.6" fill="none" stroke="#000" stroke-width=".27"/>
<path d="M187.9 235.3v4.4l5.9-4.4zM187.9 239.7l5.9-4.4v4.4z" fill="#fff"/>
<path d="M187.9 235.3h5.9l-5.9 4.4zM187.9 239.7l5.9-4.4v4.4z" fill="none" stroke="#fff" stroke-width=".27"/>
<path d="M370.4 235.6h3.6M374 233.7v20.7M377.1 233.7v20.7M377.1 235.6h3.6" fill="none" stroke="#000" stroke-width=".27"/>
<path d="M373.8 233.4v4.4l3.1-4.4zM376.9 233.4v4.4h-3.1z" fill="#fff"/>
<path d="M373.8 233.4h3.1l-3.1 4.4zM376.9 233.4v4.4h-3.1z" fill="none" stroke="#fff" stroke-width=".27"/>
<path d="M373.5 235.6h4.2M375.7 233.7l-3.6 3.6M377.1 233.7v19.4M379 233.7l-3.6 3.6M383.7 235.6h4.2M384.2 233.7v19.4M386.1 233.7l-3.6 3.6" fill="none" stroke="#000" stroke-width=".27"/>
<path d="M379.2 233.4v4.3l3-4.3zM382.2 233.4v4.3h-3z" fill="#fff"/>
<path d="M379.2 233.4h3l-3 4.3zM382.2 233.4v4.3h-3z" fill="none" stroke="#fff" stroke-width=".27"/>
<path d="M380.6 235.6h5.4M384.2 233.7v30.9M386.1 233.7l-3.6 3.6M394.4 235.6h5.3M396.1 233.7v30.9M397.9 233.7l-3.6 3.6" fill="none" stroke="#000" stroke-width=".27"/>
<path d="M387.5 233.4v4.3l5.5-4.3zM387.5 237.7l5.5-4.3v4.3z" fill="#fff"/>
<path d="M387.5 233.4h5.5l-5.5 4.3zM387.5 237.7l5.5-4.3v4.3z" fill="none" stroke="#fff" stroke-width=".27"/>
<path d="M366.4 158.8h10.1M366.4 147.4h10.1M366.4 157l3.6 3.6M366.4 145.6l3.6 3.6M368.2 145.6v3.6M368.2 156.9v3.7" fill="none" stroke="#000" stroke-width=".27"/>
<path d="M366 150.7v4.8h4.4zM366 150.7h4.4v4.8z" fill="#fff"/>
<path d="M366 150.7l4.4 4.8h-4.4zM366 150.7h4.4v4.8z" fill="none" stroke="#fff" stroke-width=".27"/>
<path d="M377.7 148.6v20.2M388.1 160v8.8M374.1 167h4.6M379.5 165.2l-3.6 3.6M387.1 167h4.6M389.9 165.2l-3.6 3.6" fill="none" stroke="#000" stroke-width=".27"/>
<path d="M380.1 164.8v4.4l5.6-4.4zM380.1 169.2l5.6-4.4v4.4z" fill="#fff"/>
<path d="M380.1 164.8h5.6l-5.6 4.4zM380.1 169.2l5.6-4.4v4.4z" fill="none" stroke="#fff" stroke-width=".27"/>
<path d="M394.8 160v8.8M384.5 167h4M388.1 165.2v.6M389.9 165.2l-3.6 3.6M394.4 167h4M396.6 165.2l-3.6 3.6" fill="none" stroke="#000" stroke-width=".27"/>
<path d="M389.9 164.9v4.3l3.1-4.3zM393 164.9v4.3h-3.1z" fill="#fff"/>
<path d="M389.9 164.9h3.1l-3.1 4.3zM393 164.9v4.3h-3.1z" fill="none" stroke="#fff" stroke-width=".27"/>
<path d="M394.8 160v8.8M404.7 160v8.8M391.2 167h4.3M396.6 165.2l-3.6 3.6M403.9 167h4.4M406.5 165.2l-3.6 3.6" fill="none" stroke="#000" stroke-width=".27"/>
<path d="M397 164.8v4.4l5.5-4.4zM397 169.2l5.5-4.4v4.4z" fill="#fff"/>
<path d="M397 164.8h5.5l-5.5 4.4zM397 169.2l5.5-4.4v4.4z" fill="none" stroke="#fff" stroke-width=".27"/>
<path d="M404.7 160v8.8M411.4 160v8.8M401.1 167h4M406.5 165.2l-3.6 3.6M411 167h4M413.2 165.2l-3.6 3.6" fill="none" stroke="#000" stroke-width=".27"/>
<path d="M406.5 164.9v4.3l3.1-4.3zM409.6 164.9v4.3h-3.1z" fill="#fff"/>
<path d="M406.5 164.9h3.1l-3.1 4.3zM409.6 164.9v4.3h-3.1z" fill="none" stroke="#fff" stroke-width=".27"/>
<text font-size="13.4" x="542.1" y="389.2">A710</text>
<g font-size="5.5">
<text x="243.6" y="50.8">1</text>
<text x="480.3" y="50.3">2</text>
<text x="454.4" y="245">4</text>
</g>
<g font-size="5">
<text x="102.6" y="108.7" transform="rotate(-90 102.6 108.7)">18</text>
<text x="102.6" y="125.3" transform="rotate(-90 102.6 125.3)">16</text>
<text x="102.6" y="146.3" transform="rotate(-90 102.6 146.3)">27</text>
<text x="370" y="155.7" transform="rotate(-90 370 155.7)">11</text>
<text x="380" y="168.8">10</text>
<text x="390" y="168.8">7</text>
<text x="396.8" y="168.8">10</text>
<text x="406.6" y="168.8">7</text>
<text x="123" y="178.6">7</text>
<text x="131" y="178.6">9</text>
<text x="142.2" y="178.6">17</text>
<text x="549.6" y="183.6">VV-D_1</text>
<text x="546.8" y="189.7">CAMERA</text>
<text x="188.1" y="239.3">35</text>
<text x="374" y="237.3">3</text>
<text x="379.3" y="237.3">7</text>
<text x="387.3" y="237.3">12</text>
<text x="230.2" y="272" transform="rotate(-90 230.2 272)">23</text>
</g>
<g font-size="4.4">
<text x="219.7" y="4.6">CREATO CON LA VERSIONE DIDATTICA DI UN PRODOTTO AUTODESK</text>
<text x="239.9" y="56.4">A709</text>
<text x="476.6" y="56">A709</text>
<text x="589.6" y="133.2" transform="rotate(90 589.6 133.2)">CREATO CON LA VERSIONE DIDATTICA DI UN PRODOTTO AUTODESK</text>
<text x="450.7" y="250.7">A709</text>
<text x="4.2" y="287.4" transform="rotate(-90 4.2 287.4)">CREATO CON LA VERSIONE DIDATTICA DI UN PRODOTTO AUTODESK</text>
<text x="374" y="416" transform="rotate(-180 374 416)">CREATO CON LA VERSIONE DIDATTICA DI UN PRODOTTO AUTODESK</text>
</g>
<g font-size="2.5">
<text x="51.4" y="9.9">1</text>
<text x="106" y="9.9">2</text>
<text x="156" y="9.9">3</text>
<text x="206" y="9.9">4</text>
<text x="256" y="9.9">5</text>
<text x="306" y="9.9">6</text>
<text x="356" y="9.9">7</text>
<text x="406" y="9.9">8</text>
<text x="456" y="9.9">9</text>
<text x="505.3" y="9.9">10</text>
<text x="555.3" y="9.9">11</text>
<text x="23" y="45.9">A</text>
<text x="584.2" y="48.2">A</text>
<text x="23" y="110.9">B</text>
<text x="584.2" y="110.9">B</text>
<text x="533.9" y="152.4">POLITECNICO DI MILANO</text>
<text x="534" y="155.4">SCUOLA DEL DESIGN</text>
<text x="22.9" y="160.9">C</text>
<text x="534" y="158.4">C.L. DESIGN DEGLI INTERNI</text>
<text x="534.1" y="162.2">PROGETTO:</text>
<text x="22.9" y="210.9">D</text>
<text x="534.1" y="212.2">CORSO:</text>
<text x="544.4" y="214.1">STRUMENTI E METODI</text>
<text x="584.2" y="210.9">D</text>
<text x="548.2" y="217.1">DEL PROGETTO</text>
<text x="534.1" y="228.9">DOCENTE:</text>
<text x="546.6" y="235.3">MARCO FERRARA</text>
<text x="534.1" y="245.5">STUDENTI:</text>
<text x="547.3" y="250.5">COLOSIO SIMONE</text>
<text x="23" y="260.9">E</text>
<text x="534.1" y="262.2">OGGETTO:</text>
<text x="584.2" y="260.9">E</text>
<text x="545.9" y="265.2">LIBRERIA BRIMNES</text>
<text x="551.8" y="268.2">403.012.23</text>
<text x="551.8" y="271.2">DETTAGLI</text>
<text x="534.1" y="278.9">NOTE:</text>
<text x="557.5" y="285.3">-</text>
<text x="534.1" y="295.5">NOME FILE:</text>
<text x="536" y="301.5">Guardaroba TRYSIL 103.087.73.dwg</text>
<text x="23.1" y="310.9">F</text>
<text x="584.3" y="310.9">F</text>
<text x="534" y="312.8">VERS</text>
<text x="573.6" y="312.8">DATA</text>
<text x="534.1" y="357.8">A</text>
<text x="567.7" y="357.8">2017.07.14</text>
<text x="22.8" y="360.9">G</text>
<text x="534.1" y="362.3">TAVOLA NO.:</text>
<text x="568.9" y="362.3">11 DI</text>
<text x="577.4" y="362.3">12</text>
<text x="584.1" y="360.9">G</text>
<text x="534" y="407.8">REV:</text>
<text x="534.1" y="404.9">DATA:</text>
<text x="544.1" y="407.8">A</text>
<text x="544.1" y="404.8">2017.07.14</text>
<text x="559" y="404.8">SCALA:</text>
<text x="559" y="407.8">FORMATO:</text>
<text x="575" y="404.8">1:1</text>
<text x="575.5" y="407.8">A2</text>
<text x="20.3" y="409.7" transform="rotate(-90 20.3 409.7)">DIRECTORY: C:\USERS\SIMONE\DESKTOP\FINALE PDF FERRARA\FILE 4 LUGLIO\GUARDAROBA TRYSIL 103.087.73.DWG | PLOTTED ON: 15/07/2017 15.48.42 | BY USER: SIMONE COLOSIO</text>
<text x="22.9" y="410.9">H</text>
<text x="49.5" y="412.8">1</text>
<text x="106" y="412.8">2</text>
<text x="156" y="412.8">3</text>
<text x="206" y="412.8">4</text>
<text x="256" y="412.8">5</text>
<text x="306" y="412.8">6</text>
<text x="356" y="412.8">7</text>
<text x="406" y="412.8">8</text>
<text x="456" y="412.8">9</text>
<text x="505.3" y="412.8">10</text>
<text x="532.2" y="411.9">0</text>
<text x="542.2" y="411.9">10mm</text>
<text x="557.2" y="411.9">25mm</text>
<text x="574.2" y="411.9">50mm</text>
</g>
</svg>
